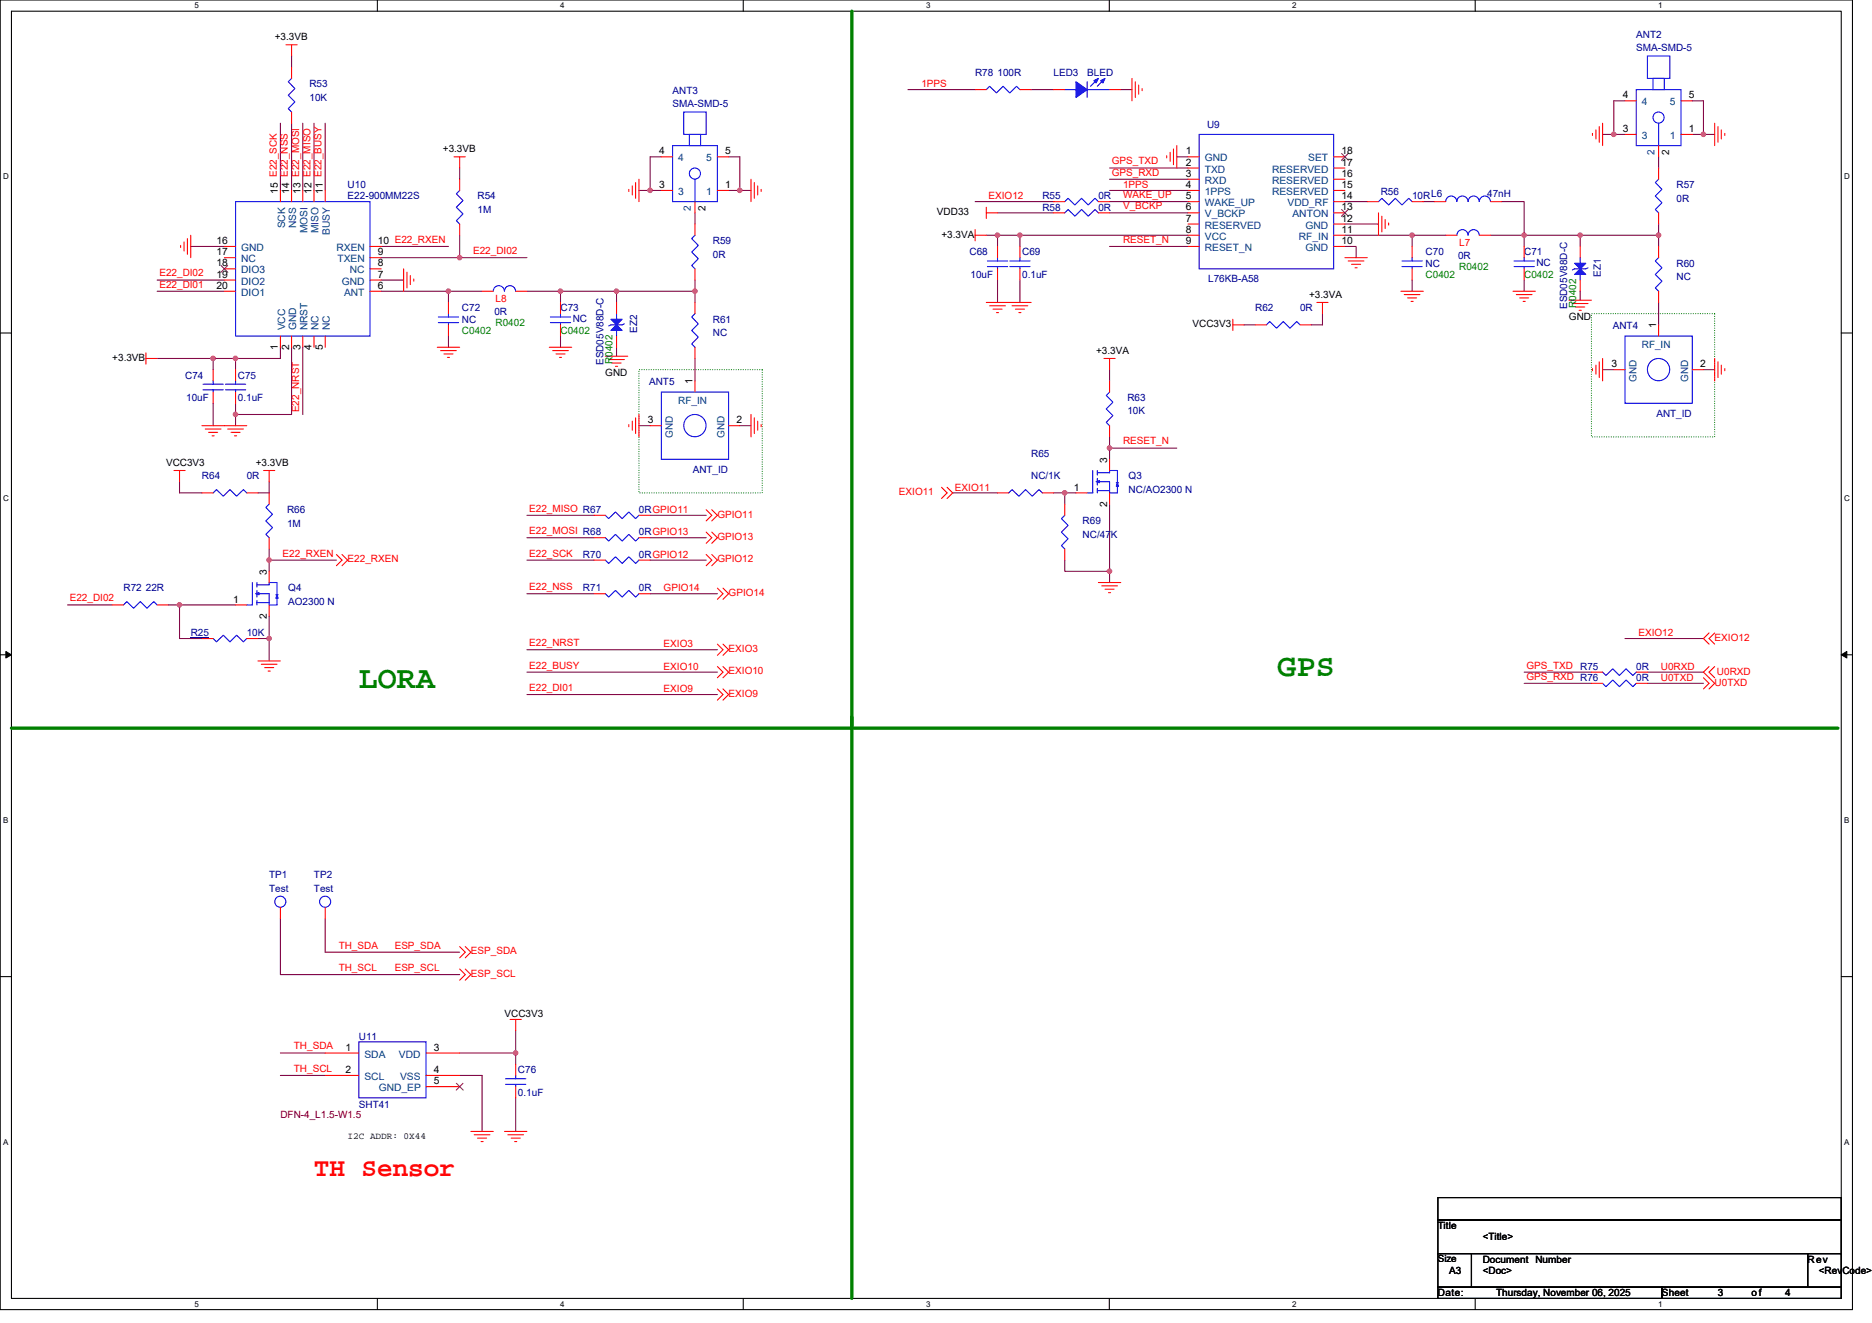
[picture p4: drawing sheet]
<svg xmlns="http://www.w3.org/2000/svg" width="297mm" height="210mm" viewBox="0 0 297 210" stroke-linecap="round" stroke-linejoin="round" font-family="sans-serif">
<path d="M0 0h293.9v207.9h-293.9zM1.8 1.8h290.4v204.3h-290.4z" fill="none" stroke="#000" stroke-width=".17"/>
<g fill="#fff">
<path d="M30.8 .2h.7v1.4h-.7z"/>
<path d="M30.8 206.3h.7v1.4h-.7z"/>
</g>
<path d="M59.9 0v1.8M59.9 206.1v1.8" fill="none" stroke="#000" stroke-width=".17"/>
<g fill="#fff">
<path d="M88.9 .2h.7v1.4h-.7z"/>
<path d="M88.9 206.3h.7v1.4h-.7z"/>
</g>
<path d="M117.9 0v1.8M117.9 206.1v1.8" fill="none" stroke="#000" stroke-width=".17"/>
<g fill="#fff">
<path d="M147 .2h.7v1.4h-.7z"/>
<path d="M147 206.3h.7v1.4h-.7z"/>
</g>
<path d="M176 0v1.8M176 206.1v1.8" fill="none" stroke="#000" stroke-width=".17"/>
<g fill="#fff">
<path d="M205 .2h.7v1.4h-.7z"/>
<path d="M205 206.3h.7v1.4h-.7z"/>
</g>
<path d="M234.1 0v1.8M234.1 206.1v1.8" fill="none" stroke="#000" stroke-width=".17"/>
<g fill="#fff">
<path d="M263.1 .2h.7v1.4h-.7z"/>
<path d="M263.1 206.3h.7v1.4h-.7z"/>
<path d="M.5 27.3h.9v1.4h-.9z"/>
<path d="M292.6 27.3h.9v1.4h-.9z"/>
<path d="M.5 78.4h.9v1.4h-.9z"/>
<path d="M292.6 78.4h.9v1.4h-.9z"/>
</g>
<path d="M0 52.9h1.8M292.2 52.9h1.7" fill="none" stroke="#000" stroke-width=".17"/>
<g fill="#fff">
<path d="M.5 129.5h.8v1.4h-.8z"/>
<path d="M292.6 129.5h.9v1.4h-.9z"/>
</g>
<path d="M0 103.9h1.8M292.2 103.9h1.7" fill="none" stroke="#000" stroke-width=".17"/>
<path d="M.9 103.4l.9 .5-.9 .5zM292.2 103.9l.8-.5v1z" fill="#000" stroke="#000" stroke-width=".16"/>
<g fill="#fff">
<path d="M.5 180.5h.8v1.4h-.8z"/>
<path d="M292.6 180.5h.9v1.4h-.9z"/>
</g>
<path d="M0 155h1.8M292.2 155h1.7M228.2 190.1h64v3.5h-64zM228.2 193.6h64v5.4h-64zM228.2 199h5.3v5.3h-5.3zM233.5 199h53.3v5.3h-53.3zM286.8 199h5.4v5.3h-5.4zM228.2 204.3h35.5v1.8h-35.5zM263.7 204.3h28.5v1.8h-28.5z" fill="none" stroke="#000" stroke-width=".17"/>
<path d="M135.2 1.8v113.6M1.8 115.6h289.8M135.2 113.8v92.3" fill="none" stroke="#008000" stroke-width=".53"/>
<path d="M101.4 58.7h19.5v19.5h-19.5zM252.5 49.8h19.6v19.5h-19.6z" fill="none" stroke="#008000" stroke-width=".17" stroke-dasharray="0 .3"/>
<g fill="none" stroke="#800040" stroke-width=".17">
<path d="M44.5 19.6v10.6M46.3 19.6v10.6M46.3 8.9v1.8M48 19.6v10.6M49.8 19.6v10.6M51.6 19.6v10.6M144.1 14.2h10.6M163.6 14.2h3.6M177.8 14.2h1.8M257.8 16h-1.7v5.3M268.5 16h1.8v5.3M30.3 39.1h5.3"/>
<path d="M60.5 39.1h10.7M72.9 26.7v1.7M72.9 37.3v3.6M101.4 30.2h1.8M103.2 30.2h1.7M104.9 24.9h-1.7v5.3M110.3 33.8v1.8M115.6 30.2h1.8M115.6 24.9h1.8v5.3M117.4 30.2h1.8M154.7 32h12.5M156.5 37.3h1.8"/>
<path d="M158.3 37.3h3.5M158.3 37.3v1.8M158.3 33.8h8.9M161.8 37.3v1.8M161.8 37.3h26.7M176.1 30.2h12.4M176.1 32h12.4M176.1 39.1h12.4M176.1 26.7h12.4M176.1 28.4h12.4M176.1 33.8h12.4M186.7 24.9h1.8"/>
<path d="M213.4 32h3.6M213.4 37.3h10.7M213.4 39.1h1.8v1.8M213.4 35.6h5.3M224.1 37.3h5.3M224.1 37.3v1.8M225.8 32h1.8M236.5 37.3h5.3M238.3 32h3.5v5.3M241.8 37.3h8.9M241.8 37.3v1.8M250.7 37.3h12.5"/>
<path d="M250.7 37.3v1.8M254.3 21.3h1.8M256.1 21.3h1.7M263.2 24.9v1.8M263.2 35.6v1.7M263.2 37.3v1.8M268.5 21.3h1.8M270.3 21.3h1.8M24.9 56.9h8.9M24.9 46.2h10.7M24.9 44.4h10.7M33.8 56.9v1.8"/>
<path d="M33.8 56.9h3.6M37.4 56.9v1.8M44.5 55.1v1.8h-7.1M46.3 55.1v10.7h-8.9M48 55.1v10.7M60.5 40.9h12.4M60.5 44.4h3.5M60.5 46.2h10.7M71.2 46.2h5.3M71.2 46.2v1.8M71.2 53.3v1.8M72.9 40.9h10.7"/>
<path d="M83.6 46.2h5.3M88.9 46.2v1.8M88.9 53.3v1.8M88.9 46.2h8.9M97.8 55.1v1.4M97.8 46.2v1.8M97.8 46.2h12.5M110.3 44.5v1.7M110.3 46.2v1.8M110.3 56.9v3.6M158.3 44.5v3.5M161.8 44.5v3.5"/>
<path d="M176.1 58.7v1.8M197.4 51.6h1.8M209.8 49.8v1.8h-1.7M224.1 44.4v1.8M241.8 44.4v1.8M250.7 46.2v1.4M254.3 58.7h1.8M263.2 48v3.6M270.3 58.7h1.8M28.5 76.5v1.7h3.5M33.8 64v3.6M37.4 65.8v1.8"/>
<path d="M37.4 64v1.8M42.7 76.5v1.7h-1.8M101.4 67.6h1.8M117.4 67.6h1.8M151.2 78.2h7.1M167.2 78.2h1.7M168.9 78.2v1.8M168.9 78.2h1.8M176.1 71.1h10.6M176.1 69.3v1.8M176.1 71.1v1.8M10.7 96h7.1"/>
<path d="M26.7 96h1.8M37.4 96h-8.9v5.3h3.5M42.7 97.8v3.5M42.7 87.1v1.8M42.7 88.9v1.8M42.7 88.9h10.7M83.6 81.8h10.7M83.6 88.9h10.7M83.6 94.2h10.7M83.6 85.3h10.7M103.2 94.2h10.6M103.2 85.3h8.9"/>
<path d="M103.2 88.9h8.9M103.2 81.8h8.9M168.9 88.9v1.8h7.2v1.8M176.1 80v10.7M40.9 101.3h1.8v3.6M83.6 103.1h30.2M83.6 110.2h30.2M83.6 106.7h30.2M241.8 106.7h10.7M241.8 108.5h10.7M257.8 101.3h12.5M261.4 108.5h8.9"/>
<path d="M261.4 106.7h8.9M44.5 145.8v8.9h28.4M51.6 145.8v5.3h21.3M44.5 167.1h7.1M44.5 170.7h7.1M72.9 170.7h3.6v8.9M72.9 167.1h8.9M81.8 174.2v5.4M81.8 163.6v3.5M81.8 167.1v1.8"/>
</g>
<g fill="#f0f" stroke="#f0f" stroke-width=".17">
<circle cx="28.5" cy="96" r=".35"/>
<circle cx="42.7" cy="88.9" r=".35"/>
<circle cx="71.1" cy="46.2" r=".35"/>
<circle cx="97.8" cy="46.2" r=".35"/>
<circle cx="88.9" cy="46.2" r=".35"/>
<circle cx="33.8" cy="56.9" r=".35"/>
<circle cx="37.4" cy="56.9" r=".35"/>
<circle cx="37.4" cy="65.8" r=".35"/>
<circle cx="117.4" cy="30.2" r=".35"/>
<circle cx="103.2" cy="30.2" r=".35"/>
<circle cx="72.9" cy="40.9" r=".35"/>
<circle cx="110.3" cy="46.2" r=".35"/>
<circle cx="270.3" cy="21.3" r=".35"/>
<circle cx="256.1" cy="21.3" r=".35"/>
<circle cx="263.2" cy="37.3" r=".35"/>
<circle cx="250.7" cy="37.3" r=".35"/>
<circle cx="224.1" cy="37.3" r=".35"/>
<circle cx="241.8" cy="37.3" r=".35"/>
<circle cx="161.8" cy="37.3" r=".35"/>
<circle cx="158.3" cy="37.3" r=".35"/>
<circle cx="176" cy="71.1" r=".35"/>
<circle cx="168.9" cy="78.2" r=".35"/>
<circle cx="176" cy="90.7" r=".35"/>
<circle cx="81.8" cy="167.1" r=".35"/>
<circle cx="42.7" cy="101.3" r=".35"/>
</g>
<g fill="none" stroke="#f00" stroke-width=".17">
<path d="M45.4 7.1h1.8M46.3 7.1v1.8M46.3 17.8v1.8M46.3 10.7v1.7M154.7 14.2h1.8M161.8 14.2h1.8M167.2 14.2h1.7M176.1 14.2h1.7M179.6 12.4v3.6M180.1 13v2.5M180.7 13.5v1.4M181.2 14.1v.3"/>
<path d="M254.3 19.6v3.5M257.8 16h1.8M266.7 16h1.8M272.1 19.6v3.5M28.7 38.9v.4M29.2 38.4v1.4M29.7 37.9v2.5M30.3 37.3v3.6M35.6 39.1h1.8M44.5 30.2v1.8M46.3 30.2v1.8M48 30.2v1.8"/>
<path d="M49.8 30.2v1.8M51.6 30.2v1.8M58.7 39.1h1.8M72 24.9h1.8M72.9 35.6v1.7M72.9 28.4v1.8M72.9 24.9v1.8M99.8 30.1v.3M100.3 29.5v1.4M100.9 29v2.5M101.4 28.4v3.6M104.9 30.2h1.8"/>
<path d="M104.9 24.9h1.8M110.3 32v1.8M110.3 35.6v1.7M113.8 30.2h1.8M113.8 24.9h1.8M119.2 28.4v3.6M119.7 29v2.5M120.2 29.5v1.4M120.8 30.1v.3M154.7 37.3h1.8M154.7 36.4v1.8M156.5 33.8h1.8"/>
<path d="M156.5 32.9v1.8M158.3 39.1v1.8M161.8 39.1v1.8M167.2 33.8h1.7M167.2 32h1.7M174.3 33.8h1.8M174.3 32h1.8M185.1 24.7v.4M185.7 24.2v1.4M186.2 23.6v2.5M186.7 23.1v3.6M188.5 24.9h1.8"/>
<path d="M188.5 26.7h1.8M188.5 28.4h1.8M188.5 30.2h1.8M188.5 32h1.8M188.5 33.8h1.8M188.5 35.6h1.8M188.5 37.3h1.8M188.5 39.1h1.8M211.6 39.1h1.8M211.6 37.3h1.8M211.6 35.6h1.8M211.6 33.8h1.8"/>
<path d="M211.6 32h1.8M211.6 30.2h1.8M211.6 28.4h1.8M211.6 26.7h1.8M211.6 24.9h1.8M217 32h1.7M218.7 33.8v3.5M219.3 34.3v2.5M219.8 34.8v1.5M220.3 35.4v.3M224.1 39.1v1.8M224.1 32h1.7"/>
<path d="M227.6 32h1.8M229.4 37.3h1.8M234.7 37.3h1.8M236.5 32h1.8M241.8 39.1v1.8M250.7 39.1v1.8M252.7 21.2v.3M253.2 20.6v1.5M253.8 20.1v2.5M257.8 21.3h1.8M263.2 33.8v1.8M263.2 26.7v1.7"/>
<path d="M263.2 39.1v1.8M263.2 23.1v1.8M266.7 21.3h1.8M272.6 20.1v2.5M273.1 20.6v1.5M273.7 21.2v.3M23.2 56.9h1.7M23.2 56v1.8M33.8 58.7v1.8M35.6 40.9h1.8M35.6 42.7h1.8M35.6 44.4h1.8"/>
<path d="M35.6 46.2h1.8M37.4 58.7v1.8M44.5 53.3v1.8M46.3 53.3v1.8M48 53.3v1.8M49.8 53.3v1.8M51.6 53.3v1.8M58.7 46.2h1.8M58.7 44.4h1.8M58.7 42.7h1.8M58.7 40.9h1.8M64 42.7v3.5"/>
<path d="M64.6 43.2v2.5M65.1 43.7v1.5M65.7 44.3v.3M69.4 55.1h3.5M69.9 55.6h2.5M70.4 56.2h1.5M71 56.7h.3M71.2 51.6v1.7M71.2 48v1.8M76.5 46.2h1.8M81.8 46.2h1.8M87.2 55.1h3.5"/>
<path d="M87.7 55.6h2.5M88.2 56.2h1.5M88.8 56.7h.3M88.9 51.6v1.7M88.9 48v1.8M96.1 56.5h3.5M96.6 57.1h2.5M97.1 57.6h1.4M97.7 58.1h.3M97.8 53.3v1.8M97.8 48v1.8M110.3 42.7v1.7"/>
<path d="M110.3 55.1v1.8M110.3 48v1.8M156.5 48h7.1M157 48.5h2.5M157.6 49.1h1.4M158.1 49.6h.4M158.3 42.7v1.7M160.6 48.5h2.5M161.1 49.1h1.5M161.7 49.6h.3M161.8 42.7v1.7M175.2 56.9h1.8"/>
<path d="M176.1 56.9v1.8M195.6 51.6h1.8M195.6 50.7v1.8M199.2 51.6h1.8M206.3 51.6h1.8M209 48h1.7M209.8 48v1.8M213.4 40.9h3.6M213.9 41.4h2.5M214.5 42h1.4M215 42.5h.3M222.3 46.2h3.5"/>
<path d="M222.8 46.8h2.5M223.3 47.3h1.5M223.9 47.8h.3M224.1 42.7v1.7M240.1 46.2h3.5M240.6 46.8h2.5M241.1 47.3h1.5M241.7 47.8h.3M241.8 42.7v1.7M249 47.6h3.5M249.5 48.2h2.5M250 48.7h1.5"/>
<path d="M250.6 49.3h.3M250.7 44.4v1.8M252.7 58.5v.3M253.2 58v1.4M253.8 57.4v2.5M254.3 56.9v3.6M256.1 58.7h1.7M263.2 51.6v1.7M263.2 46.2v1.8M268.5 58.7h1.8M272.1 56.9v3.6M272.6 57.4v2.5"/>
<path d="M273.1 58v1.4M273.7 58.5v.3M27.6 74.7h1.8M28.5 74.7v1.8M32 67.6h7.2M32 78.2h1.8M32.6 68.1h2.5M33.1 68.6h1.4M33.7 69.2h.3M33.8 62.2v1.8M36.1 68.1h2.5M36.7 68.6h1.4"/>
<path d="M37.2 69.2h.3M37.4 62.2v1.8M39.2 78.2h1.7M41.8 74.7h1.8M42.7 78.2v1.8M42.7 74.7v1.8M99.8 67.4v.3M100.3 66.8v1.5M100.9 66.3v2.5M101.4 65.8v3.5M103.2 67.6h1.7M110.3 60.5v1.7"/>
<path d="M115.6 67.6h1.8M119.2 65.8v3.5M119.7 66.3v2.5M120.2 66.8v1.5M120.8 67.4v.3M149.4 77.3l.9 .9-.9 .9M150.3 77.3l.9 .9-.9 .9M158.3 78.2h1.8M165.4 78.2h1.8M170.7 78.2h1.8M176.1 60.5v1.7M176.1 67.6v1.7"/>
<path d="M176.1 78.2v1.8M176.1 72.9v1.8M17.8 96h1.8M24.9 96h1.8M37.4 96h1.8M42.7 96v1.8M42.7 90.7v1.8M42.7 85.3v1.8M53.4 88l.9 .9-.9 .9M54.3 88l.9 .9-.9 .9M94.3 85.3h1.8M94.3 88.9h1.8"/>
<path d="M94.3 94.2h1.8M94.3 81.8h1.8M101.4 85.3h1.8M101.4 88.9h1.8M101.4 94.2h1.8M101.4 81.8h1.8M112.1 80.9l.8 .9-.8 .9M112.1 88l.8 .9-.8 .9M112.1 84.5l.8 .8-.8 .9M112.9 80.9l.9 .9-.9 .9M112.9 88l.9 .9-.9 .9M112.9 84.5l.9 .8-.9 .9"/>
<path d="M113.8 93.3l.9 .9-.9 .9M114.7 93.3l.9 .9-.9 .9M168.9 80v1.8M168.9 87.1v1.8M174.3 92.5h3.5M174.8 93h2.5M175.3 93.5h1.5M175.9 94.1h.3M32 101.3h1.8M39.2 101.3h1.7M40.9 104.9h3.6M41.5 105.4h2.5"/>
<path d="M42 106h1.4M42.5 106.5h.4M113.8 102.2l.9 .9-.9 .9M113.8 105.8l.9 .9-.9 .9M113.8 109.3l.9 .9-.9 .9M114.7 102.2l.9 .9-.9 .9M114.7 105.8l.9 .9-.9 .9M114.7 109.3l.9 .9-.9 .9M252.5 108.5h1.8M252.5 106.7h1.8M259.6 108.5h1.8M259.6 106.7h1.8"/>
<path d="M270.3 107.6l.9 .9-.9 .8M271.2 105.8l-.9 .9 1.8 1.8-.9 .8M271.2 100.5l-.9 .8 .9 .9M272.1 105.8l-.9 .9 .9 .9M272.1 100.5l-.9 .8 .9 .9M44.5 144v1.8M51.6 144v1.8M72.9 150.2l.9 .9-.9 .9M72.9 153.8l.9 .9-.9 .9M73.8 150.2l.9 .9-.9 .9M73.8 153.8l.9 .9-.9 .9M51.6 167.1h5.3"/>
<path d="M51.6 170.7h5.3M67.6 167.1h5.3M67.6 170.7h5.3M67.6 172.5h5.3M74.7 179.6h3.6M80 179.6h3.6M80.9 161.8h1.8M81.8 161.8v1.8M81.8 172.5v1.7M81.8 168.9v1.8M75.2 180.1h2.5M75.8 180.6h1.4"/>
<path d="M76.3 181.2h.4M80.6 180.1h2.5M81.1 180.6h1.4M81.7 181.2h.3"/>
</g>
<g fill="none" stroke="#00f" stroke-width=".17">
<path d="M46.3 12.4l-.6 .6 1.1 1.1-1.1 1 1.1 1.1-1.1 1.1 .6 .5M108.5 17.8h3.6v3.5h-3.6zM156.5 14.2l.5-.5 1.1 1.1 1.1-1.1 1 1.1 1.1-1.1 .5 .5M168.9 14.2h1.8M172.5 13v2.5M172.5 14.2h3.6M174.1 12.6l-1.1 1.1M175.2 12.6l-1.1 1.1M259.6 14.2h7.1v8.9h-7.1zM261.4 8.9h3.6v3.5h-3.6zM262.3 12.4h1.8v1.8h-1.8zM263.2 19.6v3.5"/>
<path d="M37.4 32h21.3v21.3h-21.3zM72.9 30.2l-.5 .6 1.1 1-1.1 1.1 1.1 1.1-1.1 1 .5 .6M106.7 23.1h7.1v8.9h-7.1zM109.4 21.3h1.8v1.8h-1.8zM110.3 28.4v3.6M110.3 37.3l-.6 .6 1.1 1-1.1 1.1 1.1 1.1-1.1 1 .6 .6M168.9 33.8l.6-.5 1.1 1 1-1 1.1 1 1.1-1 .5 .5M168.9 32l.6-.5 1.1 1 1-1 1.1 1 1.1-1 .5 .5M190.3 21.3h21.3v21.4h-21.3zM218.7 32l.6-.5 1 1 1.1-1 1.1 1 1-1 .6 .5M229.4 32a.88 .88 0 0 1 .9-.9 .88 .88 0 0 1 .9 .9M231.2 32a.88 .88 0 0 1 .9-.9 .88 .88 0 0 1 .8 .9"/>
<path d="M231.2 37.3a.88 .88 0 0 1 .9-.9 .88 .88 0 0 1 .8 .9M233 32a.89 .89 0 0 1 .8-.9 .89 .89 0 0 1 .9 .9 .88 .88 0 0 1 .9-.9 .88 .88 0 0 1 .9 .9M233 37.3a.88 .88 0 0 1 .8-.9 .88 .88 0 0 1 .9 .9M263.2 28.4l-.5 .6 1 1.1-1 1 1 1.1-1 1.1 .5 .5M69.6 50.3h3.2M69.6 51.2h3.2M71.2 51.2v.4M71.2 49.8v.5M78.3 46.2a.88 .88 0 0 1 .8-.9 .88 .88 0 0 1 .9 .9M80 46.2a.88 .88 0 0 1 .9-.9 .88 .88 0 0 1 .9 .9M87.3 50.3h3.2M87.3 51.2h3.2"/>
<path d="M88.9 51.2v.4M88.9 49.8v.5M97.8 49.8v1.2M97.8 51.9v1.4M99.1 51.4l-.4 .2h-1.8l-.3 .1M110.3 49.8l-.6 .5 1.1 1.1-1.1 1.1 1.1 1-1.1 1.1 .6 .5M156.7 41.4h3.2M156.7 42.3h3.2M158.3 42.3v.4M158.3 40.9v.5M160.2 41.4h3.2M160.2 42.3h3.2"/>
<path d="M161.8 42.3v.4M161.8 40.9v.5M201 51.6l.5-.6 1.1 1.1 1-1.1 1.1 1.1 1.1-1.1 .5 .6M222.5 41.4h3.2M222.5 42.3h3.2M224.1 42.3v.4M224.1 40.9v.5M240.2 41.4h3.3M240.2 42.3h3.3M241.8 42.3v.4M241.8 40.9v.5M250.7 40.9v1.2"/>
<path d="M250.7 43v1.4M252 42.5l-.4 .2h-1.8l-.3 .1M257.8 53.3h10.7v10.7h-10.7zM263.2 40.9l-.5 .5 1 1.1-1 1.1 1 1-1 1.1 .5 .5M32.2 61h3.2M32.2 61.9h3.2M33.8 61.9v.3M33.8 60.5v.5M33.8 78.2l.6-.5 1 1.1 1.1-1.1 1 1.1 1.1-1.1 .6 .5M35.8 61h3.2M35.8 61.9h3.2M37.4 61.9v.3"/>
<path d="M37.4 60.5v.5M104.9 62.2h10.7v10.7h-10.7zM160.1 78.2l.5-.5 1.1 1.1 1-1.1 1.1 1.1 1.1-1.1 .5 .5M173.4 74.7v3.5h-.9M174.1 75h2v-.3h1.2v3.5h-1.2v-1.7h-2M174.1 77.9h2M174.1 77.5v.7M174.1 75.9v1.1M174.1 74.7v.7M176.1 62.2l-.6 .6 1.1 1-1.1 1.1 1.1 1.1-1.1 1 .6 .6M177.1 76.6h.4M19.6 96l.5-.5 1.1 1 1.1-1 1 1 1.1-1 .5 .5"/>
<path d="M40 92.5v3.5h-.8M40.8 92.8h1.9v-.3h1.3v3.5h-1.3v-1.8h-1.9M40.8 95.7h1.9M40.8 95.3v.7M40.8 93.7v1.1M40.8 92.5v.7M42.7 80l-.5 .5 1 1.1-1 1.1 1 1-1 1.1 .5 .5M43.8 94.4h.3M96.1 85.3l.5 .6 1.1-1.1 1 1.1 1.1-1.1 1.1 1.1 .5-.6M96.1 88.9l.5 .5 1.1-1 1 1 1.1-1 1.1 1 .5-.5M96.1 94.2l.5 .6 1.1-1.1 1 1.1 1.1-1.1 1.1 1.1 .5-.6M96.1 81.8l.5 .5 1.1-1 1 1 1.1-1 1.1 1 .5-.5"/>
<path d="M168.9 81.8l-.5 .5 1.1 1.1-1.1 1.1 1.1 1-1.1 1.1 .5 .5M33.8 101.3l.6 .6 1-1.1 1.1 1.1 1-1.1 1.1 1.1 .6-.6M254.3 108.5l.5 .5 1.1-1.1 1.1 1.1 1-1.1 1.1 1.1 .5-.5M254.3 106.7l.5 .5 1.1-1 1.1 1 1-1 1.1 1 .5-.5M56.9 165.4h10.7v8.8h-10.7zM80.2 171.2h3.2M80.2 172.1h3.2M81.8 172.1v.4M81.8 170.7v.5"/>
<circle cx="263.2" cy="18.7" r=".88"/>
<circle cx="110.3" cy="27.5" r=".88"/>
<circle cx="263.2" cy="58.7" r="1.77"/>
<circle cx="110.3" cy="67.6" r="1.77"/>
<circle cx="44.5" cy="143.1" r=".88"/>
<circle cx="51.6" cy="143.1" r=".88"/>
</g>
<g fill="#00f" stroke="#00f" stroke-width=".17">
<path d="M170.7 13l1.8 1.2-1.8 1.3z" fill-rule="evenodd"/>
<path d="M174.6 12.8l.7-.4-.3 .8z" fill-rule="evenodd"/>
<path d="M173.6 12.8l.7-.4-.4 .8z" fill-rule="evenodd"/>
<path d="M96.9 50.7h1.8l-.9 .9z" fill-rule="evenodd"/>
<path d="M97.8 51.6l.9 .9h-1.8z" fill-rule="evenodd"/>
<path d="M249.8 41.8h1.8l-.9 .9z" fill-rule="evenodd"/>
<path d="M250.7 42.7l.9 .9h-1.8z" fill-rule="evenodd"/>
<path d="M177.3 76.6l.2 .6h-.4z" fill-rule="evenodd"/>
<path d="M173.9 76.5l.6-.2v.3z" fill-rule="evenodd"/>
<path d="M44 94.4l.1 .6h-.3z" fill-rule="evenodd"/>
<path d="M40.6 94.2l.5-.1v.3z" fill-rule="evenodd"/>
</g>
<path d="M212.9 33.3l1 1M212.9 24.4l1 1M213.9 33.3l-1.1 1M213.9 24.4l-1.1 1M35.1 42.1l1 1.1M36.1 42.1l-1.1 1.1M72.4 171.9l1.1 1.1M73.5 171.9l-1.1 1.1" fill="none" stroke="#804000" stroke-width=".16"/>
<path d="M30.3 101.2h2.9" fill="none" stroke="#000080" stroke-width=".16"/>
<g font-size="5" fill="#008000">
<text x="202.7" y="107.4">GPS</text>
<text x="56.9" y="109.1">LORA</text>
</g>
<text font-size="4.1" fill="#f00" x="49.8" y="186.6">TH Sensor</text>
<g font-size="1.6">
<text x="43.6" y="6.4">+3.3VB</text>
<text x="257.5" y="15.6">4</text>
<text x="268" y="15.6">5</text>
<text x="257.5" y="21">3</text>
<text x="268" y="21">1</text>
<text x="70.3" y="24.2">+3.3VB</text>
<text x="104.6" y="29.8">3</text>
<text x="104.6" y="24.5">4</text>
<text x="115.1" y="29.8">1</text>
<text x="115.1" y="24.5">5</text>
<text x="188.1" y="24.5">1</text>
<text x="188.1" y="26.3">2</text>
<text x="188.1" y="28.1">3</text>
<text x="188.1" y="29.8">4</text>
<text x="212.9" y="29.8">15</text>
<text x="212.9" y="28.1">16</text>
<text x="212.9" y="26.3">17</text>
<text x="212.9" y="24.5">18</text>
<text x="264.8" y="24.5" transform="rotate(-90 264.8 24.5)">2</text>
<text x="44.1" y="30.8" transform="rotate(-90 44.1 30.8)">15 E22_SCK</text>
<text x="45.9" y="30.8" transform="rotate(-90 45.9 30.8)">14 E22_NSS</text>
<text x="47.7" y="30.8" transform="rotate(-90 47.7 30.8)">13 E22_MOSI</text>
<text x="49.4" y="30.8" transform="rotate(-90 49.4 30.8)">12 E22_MISO</text>
<text x="51.2" y="30.8" transform="rotate(-90 51.2 30.8)">11 E22_BUSY</text>
<text x="111.9" y="33.4" transform="rotate(-90 111.9 33.4)">2</text>
<text x="148.7" y="34.1">VDD33</text>
<text x="188.1" y="31.6">5</text>
<text x="188.1" y="33.4">6</text>
<text x="188.1" y="35.2">7</text>
<text x="212.9" y="33.4">13</text>
<text x="212.9" y="31.6">14</text>
<text x="212.9" y="35.2">12</text>
<text x="34.4" y="38.7">16</text>
<text x="34.4" y="40.5">17</text>
<text x="60" y="40.5">9</text>
<text x="60" y="38.7">10 E22_RXEN</text>
<text x="149.4" y="37.7">+3.3VA</text>
<text x="188.1" y="37">8</text>
<text x="188.1" y="38.7">9</text>
<text x="212.9" y="37">11</text>
<text x="212.9" y="38.7">10</text>
<text x="34.4" y="42.3">18</text>
<text x="34.4" y="44.1">19</text>
<text x="34.4" y="45.8">20</text>
<text x="60" y="44.1">7</text>
<text x="60" y="42.3">8</text>
<text x="60" y="45.8">6</text>
<text x="207.7" y="47.3">+3.3VA</text>
<text x="189.2" y="51.9">VCC3V3</text>
<text x="249" y="50.8">GND</text>
<text x="262.8" y="52.1" transform="rotate(-90 262.8 52.1)">1</text>
<text x="17.8" y="57.3">+3.3VB</text>
<text x="44.1" y="55.5" transform="rotate(-90 44.1 55.5)">1</text>
<text x="45.9" y="55.5" transform="rotate(-90 45.9 55.5)">2</text>
<text x="47.7" y="55.5" transform="rotate(-90 47.7 55.5)">3</text>
<text x="49.4" y="55.5" transform="rotate(-90 49.4 55.5)">4</text>
<text x="51.2" y="55.5" transform="rotate(-90 51.2 55.5)">5</text>
<text x="96.1" y="59.7">GND</text>
<text x="173.9" y="56.2">+3.3VA</text>
<text x="255.7" y="58.3">3</text>
<text x="269.8" y="58.3">2</text>
<text x="109.9" y="61" transform="rotate(-90 109.9 61)">1</text>
<text x="102.8" y="67.2">3</text>
<text x="116.9" y="67.2">2</text>
<text x="26.3" y="74">VCC3V3</text>
<text x="40.6" y="74">+3.3VB</text>
<text x="170.4" y="77.9">1</text>
<text x="175.7" y="73.4" transform="rotate(-90 175.7 73.4)">3</text>
<text x="175.7" y="80.4" transform="rotate(-90 175.7 80.4)">2</text>
<text x="37" y="95.6">1</text>
<text x="42.3" y="91.2" transform="rotate(-90 42.3 91.2)">3</text>
<text x="42.3" y="98.2" transform="rotate(-90 42.3 98.2)">2</text>
<text x="80" y="161.4">VCC3V3</text>
<text x="54.8" y="166.8">1</text>
<text x="68.9" y="166.8">3</text>
<text x="54.8" y="170.3">2</text>
<text x="68.9" y="170.3">4</text>
<text x="68.9" y="172.1">5</text>
<text x="228.2" y="195.1">Title</text>
<text x="235.3" y="196.8">&lt;Title&gt;</text>
<text x="228.2" y="200.4">Size</text>
<text x="229.9" y="202.2">A3</text>
<text x="235.3" y="200.4">Document Number</text>
<text x="235.3" y="202.2">&lt;Doc&gt;</text>
<text x="286.8" y="200.4">Rev</text>
<text x="288.6" y="202.2">&lt;RevCode&gt;</text>
<text x="228.2" y="205.7">Date:</text>
<text x="237.4" y="205.7">Thursday, November 06, 2025</text>
<text x="263.7" y="205.7">Sheet</text>
<text x="272.6" y="205.7">3</text>
<text x="277.9" y="205.7">of</text>
<text x="283.3" y="205.7">4</text>
</g>
<g font-size="1.6" fill="#000080">
<text x="259.6" y="6">ANT2</text>
<text x="259.6" y="8.2">SMA-SMD-5</text>
<text x="49.1" y="13.9">R53</text>
<text x="49.1" y="16">10K</text>
<text x="106.7" y="14.9">ANT3</text>
<text x="106.7" y="17.1">SMA-SMD-5</text>
<text x="154.7" y="12.1">R78 100R</text>
<text x="167.2" y="12.1">LED3</text>
<text x="172.5" y="12.1">BLED</text>
<text x="191.5" y="20.3">U9</text>
<text x="55.2" y="29.9">U10</text>
<text x="266" y="29.9">R57</text>
<text x="55.2" y="31.6">E22-900MM22S</text>
<text x="75.8" y="31.6">R54</text>
<text x="75.8" y="33.8">1M</text>
<text x="165.4" y="33.4">R58</text>
<text x="165.4" y="31.6">R55</text>
<text x="174.3" y="33.4">0R</text>
<text x="174.3" y="31.6">0R</text>
<text x="219.1" y="30.9">R56</text>
<text x="224.1" y="31.6">10RL6</text>
<text x="236" y="31.3">47nH</text>
<text x="266" y="32">0R</text>
<text x="113.1" y="38.8">R59</text>
<text x="113.1" y="40.9">0R</text>
<text x="153.8" y="40.5">C68</text>
<text x="162.2" y="40.5">C69</text>
<text x="226.2" y="40.5">C70</text>
<text x="231.3" y="41.1">0R</text>
<text x="241.8" y="40.5">C71</text>
<text x="154" y="44.1">10uF</text>
<text x="162.2" y="44.1">0.1uF</text>
<text x="191.7" y="44.8">L76KB-A58</text>
<text x="226.2" y="42.3">NC</text>
<text x="243.8" y="42.1">NC</text>
<text x="254" y="43.9" transform="rotate(-90 254 43.9)">EZ1</text>
<text x="266" y="42.3">R60</text>
<text x="266" y="44.5">NC</text>
<text x="73.3" y="49.4">C72</text>
<text x="73.3" y="51.2">NC</text>
<text x="78.4" y="50">0R</text>
<text x="88.9" y="49.4">C73</text>
<text x="90.9" y="51">NC</text>
<text x="101.1" y="52.8" transform="rotate(-90 101.1 52.8)">EZ2</text>
<text x="113.1" y="51.2">R61</text>
<text x="113.1" y="53.3">NC</text>
<text x="199.2" y="49.4">R62</text>
<text x="206.3" y="49.4">0R</text>
<text x="248.7" y="49.1" transform="rotate(-90 248.7 49.1)">ESD05V88D-C</text>
<text x="255.9" y="52.3">ANT4</text>
<text x="95.8" y="58" transform="rotate(-90 95.8 58)">ESD05V88D-C</text>
<text x="29.4" y="60.1">C74</text>
<text x="29.5" y="63.6">10uF</text>
<text x="37.7" y="60.1">C75</text>
<text x="37.7" y="63.6">0.1uF</text>
<text x="103" y="61.2">ANT5</text>
<text x="178.9" y="63.6">R63</text>
<text x="178.9" y="65.8">10K</text>
<text x="262.8" y="66.1">ANT_ID</text>
<text x="32" y="76.1">R64</text>
<text x="39.2" y="76.1">0R</text>
<text x="109.9" y="75">ANT_ID</text>
<text x="163.6" y="72.5">R65</text>
<text x="163.6" y="76.1">NC/1K</text>
<text x="179.1" y="76.1">Q3</text>
<text x="45.5" y="81.4">R66</text>
<text x="45.5" y="83.6">1M</text>
<text x="101.4" y="81.4">0RGPIO11</text>
<text x="171.8" y="83.2">R69</text>
<text x="179.1" y="78.2">NC/AO2300 N</text>
<text x="92.5" y="88.5">R70</text>
<text x="101.4" y="85">0RGPIO13</text>
<text x="101.4" y="88.5">0RGPIO12</text>
<text x="171.8" y="85.3">NC/47K</text>
<text x="19.6" y="93.9">R72 22R</text>
<text x="45.7" y="93.9">Q4</text>
<text x="92.5" y="93.9">R71</text>
<text x="101.4" y="93.9">0R</text>
<text x="30.3" y="101">R25</text>
<text x="39.2" y="101">10K</text>
<text x="45.7" y="96">AO2300 N</text>
<text x="250.7" y="106.3">R75</text>
<text x="259.6" y="106.3">0R</text>
<text x="259.6" y="108.1">0R</text>
<text x="42.7" y="139.4">TP1</text>
<text x="42.7" y="141.5">Test</text>
<text x="49.8" y="139.4">TP2</text>
<text x="49.8" y="141.5">Test</text>
<text x="56.9" y="165">U11</text>
<text x="82.2" y="170.3">C76</text>
<text x="82.2" y="173.9">0.1uF</text>
<text x="56.9" y="175.8">SHT41</text>
</g>
<g font-size="1.6" fill="#f00">
<text x="146.2" y="13.9">1PPS</text>
<text x="176.4" y="26.1">GPS_TXD</text>
<text x="176.4" y="27.9">GPS_RXD</text>
<text x="178.2" y="29.9">1PPS</text>
<text x="156.9" y="31.6">EXIO12</text>
<text x="178.2" y="31.4">WAKE_UP</text>
<text x="178.2" y="33.2">V_BCKP</text>
<text x="75.1" y="40.3">E22_DI02</text>
<text x="178.2" y="38.5">RESET_N</text>
<text x="231.5" y="39.1">L7</text>
<text x="25.3" y="45.7">E22_DI01</text>
<text x="25.3" y="43.9">E22_DI02</text>
<text x="78.6" y="48">L8</text>
<text x="47.5" y="65.4" transform="rotate(-90 47.5 65.4)">E22_NRST</text>
<text x="178.2" y="70.5">RESET_N</text>
<text x="151.5" y="77.9">EXIO11</text>
<text x="84" y="81.2">E22_MISO R67</text>
<text x="113.8" y="82.1">GPIO11</text>
<text x="142.6" y="78.6">EXIO11</text>
<text x="44.8" y="88.3">E22_RXEN</text>
<text x="55.2" y="89.3">E22_RXEN</text>
<text x="84" y="88.3">E22_SCK</text>
<text x="84" y="84.8">E22_MOSI R68</text>
<text x="113.8" y="89.3">GPIO12</text>
<text x="113.8" y="85.7">GPIO13</text>
<text x="11.1" y="95.4">E22_DI02</text>
<text x="84" y="93.7">E22_NSS</text>
<text x="105.3" y="93.9">GPIO14</text>
<text x="115.6" y="94.6">GPIO14</text>
<text x="260" y="101">EXIO12</text>
<text x="272.1" y="101.7">EXIO12</text>
<text x="84" y="106.1">E22_BUSY</text>
<text x="84" y="102.6">E22_NRST</text>
<text x="105.3" y="106.3">EXIO10</text>
<text x="105.3" y="102.8">EXIO3</text>
<text x="115.6" y="103.5">EXIO3</text>
<text x="115.6" y="107">EXIO10</text>
<text x="242.2" y="106.1">GPS_TXD</text>
<text x="242.2" y="107.9">GPS_RXD R76</text>
<text x="263.5" y="106.3">U0RXD</text>
<text x="272.4" y="107.2">U0RXD</text>
<text x="84" y="109.7">E22_DI01</text>
<text x="105.3" y="109.9">EXIO9</text>
<text x="115.6" y="110.6">EXIO9</text>
<text x="263.5" y="108.1">U0TXD</text>
<text x="272.1" y="108.8">U0TXD</text>
<text x="53.7" y="154.1">TH_SCL</text>
<text x="53.7" y="150.6">TH_SDA</text>
<text x="62.6" y="154.1">ESP_SCL</text>
<text x="62.6" y="150.6">ESP_SDA</text>
<text x="74.7" y="151.5">ESP_SDA</text>
<text x="74.7" y="155">ESP_SCL</text>
<text x="46.6" y="166.6">TH_SDA</text>
<text x="46.6" y="170.1">TH_SCL</text>
</g>
<g font-size="1.6" fill="#004080">
<text x="260.5" y="16.7">4</text>
<text x="265" y="16.7">5</text>
<text x="260.5" y="22.1">3</text>
<text x="265" y="22.1">1</text>
<text x="107.6" y="25.6">4</text>
<text x="112.1" y="25.6">5</text>
<text x="191.2" y="25.6">GND</text>
<text x="191.2" y="27.4">TXD</text>
<text x="191.2" y="29.2">RXD</text>
<text x="201.8" y="29.2">RESERVED</text>
<text x="201.8" y="27.4">RESERVED</text>
<text x="207.6" y="25.6">SET</text>
<text x="262.5" y="24.5" transform="rotate(-90 262.5 24.5)">2</text>
<text x="107.6" y="30.9">3</text>
<text x="109.6" y="33.4" transform="rotate(-90 109.6 33.4)">2</text>
<text x="112.1" y="30.9">1</text>
<text x="191.2" y="30.9">1PPS</text>
<text x="191.2" y="32.7">WAKE_UP</text>
<text x="191.2" y="34.5">V_BCKP</text>
<text x="201.8" y="30.9">RESERVED</text>
<text x="204.3" y="32.7">VDD_RF</text>
<text x="205.1" y="34.5">ANTON</text>
<text x="38.3" y="39.8">GND</text>
<text x="38.3" y="41.6">NC</text>
<text x="45.2" y="36.2" transform="rotate(-90 45.2 36.2)">SCK</text>
<text x="47" y="36.2" transform="rotate(-90 47 36.2)">NSS</text>
<text x="48.8" y="37" transform="rotate(-90 48.8 37)">MOSI</text>
<text x="50.6" y="37" transform="rotate(-90 50.6 37)">MISO</text>
<text x="52.3" y="37.3" transform="rotate(-90 52.3 37.3)">BUSY</text>
<text x="53.4" y="39.8">RXEN</text>
<text x="53.5" y="41.6">TXEN</text>
<text x="191.2" y="36.3">RESERVED</text>
<text x="191.2" y="38.1">VCC</text>
<text x="191.2" y="39.8">RESET_N</text>
<text x="206.1" y="38.1">RF_IN</text>
<text x="207.2" y="39.8">GND</text>
<text x="207.2" y="36.3">GND</text>
<text x="38.3" y="43.4">DIO3</text>
<text x="38.3" y="45.2">DIO2</text>
<text x="38.3" y="46.9">DIO1</text>
<text x="54.2" y="45.2">GND</text>
<text x="54.6" y="46.9">ANT</text>
<text x="55.5" y="43.4">NC</text>
<text x="45.2" y="52.5" transform="rotate(-90 45.2 52.5)">VCC</text>
<text x="47" y="52.5" transform="rotate(-90 47 52.5)">GND</text>
<text x="48.8" y="52.5" transform="rotate(-90 48.8 52.5)">NRST</text>
<text x="50.6" y="52.5" transform="rotate(-90 50.6 52.5)">NC</text>
<text x="52.3" y="52.5" transform="rotate(-90 52.3 52.5)">NC</text>
<text x="260.5" y="55.3">RF_IN</text>
<text x="107.6" y="64.2">RF_IN</text>
<text x="259.7" y="60.6" transform="rotate(-90 259.7 60.6)">GND</text>
<text x="267.9" y="60.6" transform="rotate(-90 267.9 60.6)">GND</text>
<text x="106.8" y="69.5" transform="rotate(-90 106.8 69.5)">GND</text>
<text x="115" y="69.5" transform="rotate(-90 115 69.5)">GND</text>
<text x="57.8" y="167.9">SDA</text>
<text x="63.3" y="167.9">VDD</text>
<text x="57.8" y="171.4">SCL</text>
<text x="60.1" y="173.2">GND_EP</text>
<text x="63.5" y="171.4">VSS</text>
</g>
<g font-size="1.6" fill="#008000">
<text x="226.2" y="44.1">C0402</text>
<text x="231.5" y="42.8">R0402</text>
<text x="241.8" y="44.1">C0402</text>
<text x="73.3" y="53">C0402</text>
<text x="78.6" y="51.7">R0402</text>
<text x="88.9" y="53">C0402</text>
<text x="250.1" y="48.9" transform="rotate(-90 250.1 48.9)">R0402</text>
<text x="97.2" y="57.8" transform="rotate(-90 97.2 57.8)">R0402</text>
</g>
<text font-size="1.6" fill="#800000" x="44.5" y="177.4">DFN-4_L1.5-W1.5</text>
<text font-size="1.5" x="55.2" y="180.8">I2C ADDR: 0X44</text>
<g font-size="1.3">
<text x="30.8" y="1.3">5</text>
<text x="88.9" y="1.3">4</text>
<text x="147" y="1.3">3</text>
<text x="205" y="1.3">2</text>
<text x="263.1" y="1.3">1</text>
<text x=".5" y="28.4">D</text>
<text x="292.6" y="28.4">D</text>
<text x=".5" y="79.5">C</text>
<text x="292.6" y="79.5">C</text>
<text x=".5" y="130.6">B</text>
<text x="292.6" y="130.6">B</text>
<text x=".5" y="181.7">A</text>
<text x="292.6" y="181.7">A</text>
<text x="30.8" y="207.4">5</text>
<text x="88.9" y="207.4">4</text>
<text x="147" y="207.4">3</text>
<text x="205" y="207.4">2</text>
<text x="263.1" y="207.4">1</text>
</g>
</svg>
